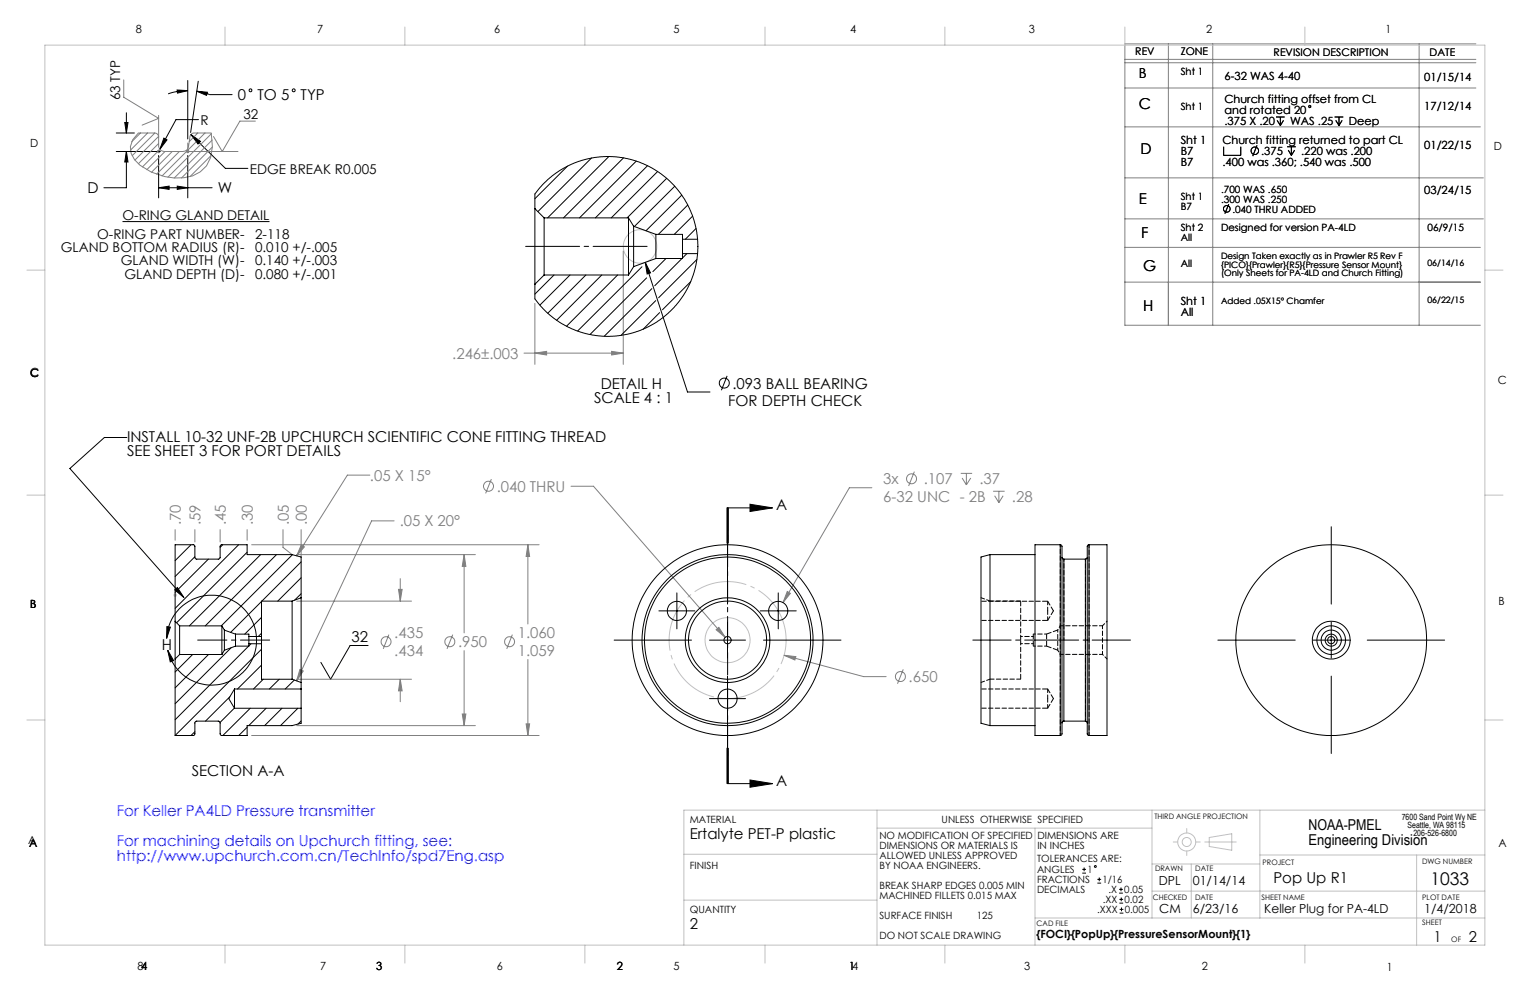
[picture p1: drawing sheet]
<svg xmlns="http://www.w3.org/2000/svg" width="432mm" height="279mm" viewBox="0 0 432 279" stroke-linecap="round" stroke-linejoin="round" font-family="sans-serif">
<g fill="none" stroke="#000" stroke-width=".28">
<path d="M32.8 37.5h5.1M35.2 34.6h.9l-.4 2.9zM35.7 31.8v5.7M46.2 39l.9 .5-2 2.6zM50 25.4l3 .2-2.9 .7zM53 25.6l-2.5 .2-3.1 .7M53 22.7v16.5M53.9 38l2.7 1.9-.7 .7zM53.9 38l9.7 9.5h6.4M55.5 25.8l3 .2-.2 .9zM55.5 25.8l3.7 .9h6.3M56 22.9l-2.2 14.5"/>
<path d="M56 33.8h-6.3l-4.6 8.3M360.1 33h2.4M360.4 34l1 1.4M361.4 33v2.4M362.2 34l-.8 1.4M376.7 33h2.4M377 34l.9 1.4M377.9 33v2.4M378.8 34l-.9 1.4M32.8 42.8h12.4M35.7 42.8l.4 2.9h-.9zM35.7 42.8v10.2h-6.4"/>
<path d="M44.8 53l2.9-.5v.9zM44.8 43.9v11.9M44.8 53h15.1M50 52.5l3 .5-3 .4zM53 43.9v11.9M345.3 41.4v2.5h4.9v-2.5M346.8 57.6l-1.1 2.7M354.8 41l-1.2 3.1M363.3 41.4h2.4M363.6 42.4l.9 1.5M364.5 41.4v2.5M365.4 42.4l-.9 1.5"/>
<path d="M34.6 62.5h41.5M182.1 74l1.5 3-1 .3zM182.1 74l11.9 36.6h6.4M205.2 106.1l-1.6 4M35.8 123.5h-6.3l-9.8 8.7 32.2 36.4M205.2 143.3v10zM205.5 143.3v10M211.7 142.3l6.3 1-6.3 1.1zM218 143.3h-12.7v27.2M375.7 148.7v21.8M47.1 176.8l1 .2-1.1 3.2zM49.3 166.5l.8-.7 1.8 2.8z"/>
<path d="M185.9 172.4h10.2M191 167.3v10.2M205.3 175.6v10.1M214.6 172.4h10.1M219.6 167.3v10.2M375.7 175.6v10.1M47 180.2a12.7 12.7 0 0 1 18.5-10.8 12.7 12.7 0 0 1 2 21.3 12.7 12.7 0 0 1-20.2-7.2M47.3 183.5l1.7 2.9-1 .4zM103.9 182.2h-5.1l-5.5 9.5-2.7-4.8M173.3 180.7h21.9M200.2 180.7h10.2M200.2 197.2h10.2"/>
<path d="M205.3 190.8v30.3l12.7 .1M215.5 180.7h21.8M343.7 180.7h21.8M370.6 180.7h10.2M375.7 190.8v21.9M385.9 180.7h21.8M205.2 211.1v10M205.5 211.1v10M211.7 220.1l6.3 1.1-6.3 1z"/>
<circle cx="70.7" cy="25.5" r=".42"/>
<circle cx="82.9" cy="25.5" r=".41"/>
<circle cx="369.7" cy="30.1" r=".3"/>
<circle cx="346.2" cy="58.9" r=".95"/>
<circle cx="354.2" cy="42.5" r="1.06"/>
<circle cx="204.4" cy="108.1" r="1.41"/>
</g>
<g fill="none" stroke="#808080" stroke-width=".28">
<path d="M317.5 16.8h99M317.5 17.7h99M329.7 12.4v79.4M342.3 12.4v79.4M400.5 12.4v79.4M416.5 12.4h-99v79.4h100.3M34.9 22.5v4.9l9.9 6-4.7 1.9M39.7 37.5l-2.6 2.6M41.7 37.5l-4.9 4.9M43.7 37.5l-6.4 6.5M44.8 32.6v8.7l.2 .7 .5 .5 .9 .3h5.2l.8-.2 .8-1 .5-3.3 .5-.6 .6-.2h4.8l.3 3.9a8.4 8.4 0 0 1-8 8.8 17 17 0 0 1-13.9-5.2 5.1 5.1 0 0 1 1.1-7.5l4.9 .1 .6 .5 .2 .6M44.8 38.5l-6.7 6.7"/>
<path d="M55.8 37.5l-2.4 2.5M57.9 37.5l-12.2 12.2M59.7 37.7l-12.3 12.3M59.9 39.5l-10.7 10.7M72.1 34.2h-4.4l-5 8.6-2.4-4.3M317.5 24.8h99M317.5 35.8h100.3M44.3 42.8h1M44.4 42.4l.7 .7M44.8 42.2v1.1M44.8 40.5l-5.7 5.7M45.1 42.4l-.7 .7"/>
<path d="M45.1 42.2l-4.9 4.9M46.6 42.8l-5.2 5.1M48.6 42.8l-5.8 5.8M50.6 42.8l-6.4 6.4M52.5 42.8h14.7M52.6 42.4l.7 .7M53 40.4v2.9M53.3 42.4l-.7 .7M59.6 43.9l-6 5.9M59.9 41.5l-8.7 8.7M317.5 50.2h101.1M175.9 70.8v32"/>
<path d="M317.5 69.8h100.3M317.5 61.8h101.1M317.5 79.6h100.3M147.9 99.7h28M151 99.7l3.3-.5v1zM151 85.6v17.2M172.6 99.2l3.3 .5-3.3 .5zM104.4 134.1h-6.4l-14.3 22.8M138.7 135.2l-1.6 4M161.1 137.2h6.4l37.2 42.7M246.1 137.7h-6.4l-18.7 32.4M258.1 133.1l-1.7 4.1"/>
<path d="M271.1 133.6h3.3M271.5 134.9l1.2 1.9M272.7 133.6v3.2M274 134.9l-1.3 1.9M280.3 138.6h3.2M280.7 139.9l1.2 2M281.9 138.6v3.3M283.1 139.9l-1.2 2M49.4 149.5v3M55 149.5v3.5M62.1 149.5v3.5M69.7 149.5v3"/>
<path d="M71 153.7h81.2M79.9 149.5v5l2.5 2M83.7 156.5h50.5M85 149.5v7.7M85 153.8l.9 .5-2.2 2.6zM111.2 147h-6.3l-21.2 45.2M131 156.5l.5 3.3h-1zM131 156.5v22.1M149 153.7l.5 3.4h-1zM149 153.7v22.4M83.7 169.7h32.4M109.7 179.1l-1.5 4"/>
<path d="M112.5 166.3h1l-.5 3.4zM113 163.3v6.4M127.8 179.1l-1.6 4M144.6 179.1l-1.6 4M202.1 177.7l.8-.6 1.8 2.8zM222.2 166.9l.9 .6-2.1 2.6zM83.7 191.7h32.4M84.6 188.9l1 .5-1.9 2.8zM113 191.7l.5 3.3h-1zM113 191.7v6.3M131 183.6v21.2M149 186.1v21.5"/>
<path d="M221.3 184.9l3.3 .4-.3 1zM221.3 184.9l22.4 6.1h6.4M254.9 188.9l-1.6 4.1M71 207.6h81.2M83.7 204.8h50.5M130.5 201.5h1l-.5 3.3zM148.5 204.3h1l-.5 3.3z"/>
<circle cx="137.9" cy="137.2" r="1.42"/>
<circle cx="257.3" cy="135.1" r="1.4"/>
<circle cx="109" cy="181.1" r="1.42"/>
<circle cx="127" cy="181.1" r="1.42"/>
<circle cx="143.8" cy="181.1" r="1.42"/>
<circle cx="254.1" cy="190.9" r="1.41"/>
</g>
<g fill="none" stroke="#c0c0c0" stroke-width=".28">
<path d="M12.7 12.7h406.4v254h-406.4zM63.5 7.6v5.1M114.3 7.6v5.1M165.1 7.6v5.1M215.9 7.6v5.1M266.7 7.6v5.1M317.5 7.6v5.1M368.3 7.6v5.1M7.6 76.2h5.1M419.1 76.2h5.1M7.6 139.7h5.1M419.1 139.7h5.1"/>
<path d="M48.9 168h1M49.1 167.6l.7 .7M49.4 167.5v1M49.8 167.6l-.7 .7M7.6 203.2h5.1M419.1 203.2h5.1M247.5 233.7h77.6M247.5 228.6v38.1M292.1 233.7v33M325.1 228.6v30.5M331.1 237.6h1.3M334.9 233.8v1.3"/>
<path d="M337.5 237.6h1.2M340 237.6h8.9M341.3 236.4l6.3-1.1v4.7l-6.3-1.1zM355.6 228.6v30.5M419.1 228.6h-226.1v38.1M193 241.1h54.5M193 254h54.5M292.1 259.1h127M325.1 251.5h94M325.1 243.8h30.5M334.9 240.2v1.2M336.2 243.8v15.3"/>
<path d="M355.6 241.3h63.5M399.8 241.3v25.4M63.5 266.7v5.1M114.3 266.7v5.1M165.1 266.7v5.1M215.9 266.7v5.1M266.7 266.7v5.1M317.5 266.7v5.1M368.3 266.7v5.1"/>
<circle cx="180.6" cy="69.5" r="4.7"/>
<circle cx="205.3" cy="180.7" r="6.4"/>
<circle cx="334.9" cy="237.6" r="1.28"/>
<circle cx="334.9" cy="237.6" r="2.55"/>
</g>
<g fill="#000">
<path d="M182.1 74l1.5 3-1 .3z"/>
<path d="M53.9 38l2.7 1.9-.7 .7zM46.2 39l.9 .5-2 2.6z"/>
<path d="M44.8 53l2.9-.5v.9zM50 52.5l3 .5-3 .4zM35.2 34.6h.9l-.4 2.9zM35.7 42.8l.4 2.9h-.9zM55.5 25.8l3 .2-.2 .9zM50 25.4l3 .2-2.9 .7z"/>
<path d="M211.7 220.1l6.3 1.1-6.3 1zM211.7 142.3l6.3 1-6.3 1.1zM47.3 183.5l1.7 2.9-1 .4zM47.1 176.8l1 .2-1.1 3.2z"/>
</g>
<path d="M221.1 175.8a16.5 16.5 0 0 0-27.6-6.7 16.5 16.5 0 0 0 7.4 27.4 16.5 16.5 0 0 0 20.5-19.6l-.3-1.1" fill="none" stroke="#c0c0c0" stroke-width=".28" stroke-dasharray="15.2 1.3 1.3 1.3" stroke-dashoffset="3.4" stroke-linecap="butt"/>
<path d="M76.1 180.6h-20.3" fill="none" stroke="#000" stroke-width=".28" stroke-dasharray="15.2 1.3 1.3 1.3" stroke-dashoffset="7"/>
<path d="M274.6 180.6h44.5" fill="none" stroke="#000" stroke-width=".28" stroke-dasharray="15.2 1.3 1.3 1.3" stroke-dashoffset="4.4"/>
<path d="M147.2 69.5h36.6" fill="none" stroke="#000" stroke-width=".28" stroke-dasharray="15.2 1.3 1.3 1.3" stroke-dashoffset="-1.1"/>
<path d="M205.3 221.1v-77.8" fill="none" stroke="#000" stroke-width=".28" stroke-dasharray="6.3 1.3 1.3 1.3" stroke-dashoffset="-.2"/>
<path d="M221.3 184.9l3 1.4 .3-1zM172.6 99.2l3.3 .5-3.3 .5zM151 99.7l3.3-.5v1z" fill="#808080"/>
<path d="M49.3 166.5l.8-.7 1.8 2.8z" fill="#000"/>
<path d="M222.2 166.9l-1.2 3.2 2.1-2.6zM202.1 177.7l2.6 2.2-1.8-2.8zM149 153.7l.5 3.4h-1zM148.5 204.3h1l-.5 3.3zM113 191.7l.5 3.3h-1zM112.5 166.3h1l-.5 3.4zM131 156.5l.5 3.3h-1zM130.5 201.5h1l-.5 3.3zM84.6 188.9l1 .5-1.9 2.8zM85 153.8l.9 .5-2.2 2.6z" fill="#808080"/>
<g fill="none" stroke="#000" stroke-width=".28">
<path d="M360.1 33h2.4M360.4 34l1 1.4M361.4 33v2.4M362.2 34l-.8 1.4M376.7 33h2.4M377 34l.9 1.4M377.9 33v2.4M378.8 34l-.9 1.4M151 58.9v-4.3l3.7-4 1.7-1.4 2.7-1.8 4.1-1.8 4.8-1.2 4.2-.2 5 .6 4.4 1.4 3.3 1.8 3.5 2.6 3.1 3.2 2.4 3.7 1.5 3.3 1.1 3.7 .5 4.4-.3 3.9-1 4.6-1.8 4.2-2.2 3.4-3.2 3.5-3.1 2.3-3.9 2.1-3.7 1.3-4.3 .7-4.6-.1-4.4-.9-4.1-1.5-4.4-2.8-1.7-1.4-2.4-2.6-.9-1.3v-4.1M151 58.9v21.3M151 58.9l2.6 2.6M160.2 46.9l-9.2 9.2"/>
<path d="M166.9 44.6l-15.1 15.1M171.8 44.2l-17.2 17.3M176 44.6l-17 16.9M179.6 45.5l-16.1 16M182.7 46.8l-14.7 14.7M185.6 48.4l-13.1 13.1M188.1 50.3l-11.1 11.2M190.4 52.6l-11.4 11.3M192.4 55.1l-10.1 10M194.1 57.9l-8.3 8.2M345.3 41.4v2.5h4.9v-2.5M346.8 57.6l-1.1 2.7"/>
<path d="M354.8 41l-1.2 3.1M363.3 41.4h2.4M363.6 42.4l.9 1.5M364.5 41.4v2.5M365.4 42.4l-.9 1.5M153.6 61.5v16.1M153.6 61.5h23.8M153.6 77.6l-2.6 2.6M153.6 77.6h23.8M156.4 77.6l-5.4 5.4M160.9 77.6l-8.5 8.5M165.3 77.6l-10.7 10.8"/>
<path d="M169.8 77.6l-12.7 12.8M174.3 77.6l-14.4 14.5M177.4 61.5v16.1M177.4 61.5l1.4 2.4M178.8 63.9v11.3M178.8 63.9l6.3 2.2M178.8 75.2l-1.4 2.4M181.2 75.3l-18.2 18.1M182.5 78.4l-16 16M185.1 66.1v6.9M185.1 66.1h7.5v1.4M185.1 73l-6.3 2.2"/>
<path d="M188 73l-3.7 3.7M192.5 73l-7.7 7.6M192.6 67.5v4.1M192.6 67.5h4.3M192.6 71.6v1.4h-7.5M192.6 71.6h4.3M193.9 71.6l-1.3 1.2M194.9 79.5l-7.9 7.9M195.5 61l-5.2 5.1M196.4 64.5l-3 3M196.7 73.2l-10.8 10.8M184 81.5l-13.5 13.4"/>
<path d="M185.1 84.8l-9.8 9.9M186.2 88.2l-4.7 4.7M53.9 153.7l-4.5 4.5M55 157.1l-5.6 5.6M58.8 157.8l-9.4 9.4M62.9 153.7l-.8 .8M67.3 153.7l-17.9 18M69.7 155.9l-19.9 19.9M73.6 156.5l-20.2 20.1M78 156.5l-20.1 20.1M82.5 156.6l-20.1 20M85 158.6l-11.1 11.1"/>
<path d="M279.4 156.5v48.3M279.4 156.5l-2.5 .7v46.9l2.5 .7M279.4 156.5h12.7M299.2 153.7l.5 .5v53l-.5 .4M299.2 153.7h-7.1v53.9h7.1M299.2 153.7v53.9M299.7 157.3l.2 .4 .3 .1M300.2 157.8v45.7M300.2 157.8h6.1M306.3 157.8v45.7M306.8 157.3l-.1 .4-.4 .1M307.3 153.7l-.5 .5v53l.5 .4"/>
<path d="M307.3 153.7h5.1v53.9h-5.1M307.3 153.7v53.9M49.4 175.3v10.7M49.4 175.3l1.3 1.3M50.7 176.6v8.1M50.7 176.6h11.9M62.6 176.6v8.1M62.6 176.6l.7 1.2M63.3 177.8v5.7M63.3 177.8l3.2 1.2M66.5 179v3.4M66.5 179h3.7v.6"/>
<path d="M70.2 179.6v2.1M70.2 179.6h3.6M73.8 179.6v2.1M73.8 169.8l-8.7 8.7M73.8 174.2l-4.7 4.8M73.8 178.7l-.9 .9M82.4 169.7v22M82.4 169.7h-8.6v9.9M85 163.1l-6.6 6.6M85 167.6l-1.9 1.8M85 168.7v-11.5l-2.6-.7h-12.7v-2.8h-7.2l-.4 .5v3.1l-.2 .4-6.5 .1-.4-.4v-3.2l-.2-.4-5.4-.1v21.6M85 168.7v23.9"/>
<path d="M85 168.7l-2.6 1M49.4 186v21.6M50.7 184.7l-1.3 1.3M50.7 184.7h11.9M54.4 184.7l-5 5M58.8 184.7l-9.4 9.4M63.3 183.5l-.7 1.2M64.9 196.6l-6.9 6.9M65.2 182.8l-15.8 15.8M66.1 199.8l-4 4.1M66.2 194.5v5.4M66.2 194.5h18.8"/>
<path d="M66.2 194.5l-1.6 2.7 1.6 2.7M66.2 199.9h18.8M66.5 182.4l-3.2 1.1M70.2 182.4l-20.8 20.7M70.2 181.7v.7h-3.7M70.2 181.7h3.6M70.6 199.9l-7.7 7.7M70.8 181.7l-.6 .6M73.8 183.2l-24.4 24.4M73.8 187.7l-6.8 6.8M73.8 181.7v10h8.6M74.3 191.7l-2.8 2.8"/>
<path d="M75.1 199.9l-4.9 4.9M78.8 191.7l-2.8 2.8M79.6 199.9l-4.9 4.9M82.4 191.7l2.6 .9M83.1 191.9l-2.6 2.6M84.1 199.9l-4.9 4.9M85 199.9v4.2l-2.6 .7h-12.7v2.8l-7.4-.1-.2-.3v-3.2l-.4-.5h-6.3l-.4 .4v3.3l-.2 .3-5.4 .1M85 194.5v5.4M85 192.6v1.9M55 206.5l-1.1 1.1M69.7 205.2l-2.3 2.4M85 203.5l-.9 .8"/>
<path d="M279.4 204.8h12.7M300.2 203.5l-.3 .2-.2 .3M300.2 203.5h6.1M306.3 203.5l.4 .2 .1 .3M305.4 246.4h1.1M305.4 245.4h1.1M306 244.8v1.1M309.7 249.2h1.1M309.7 248.2h1.1M310.2 247.6v1.1M315.8 252.1h1.1M315.8 251h1.1"/>
<path d="M315.9 254.9h1.1M315.9 253.8h1.1M316 257.7h1M316 256.6h1M316.4 250.5v1M316.4 253.3v1.1M316.5 256.1v1.1"/>
<circle cx="369.7" cy="30.1" r=".3"/>
<circle cx="346.2" cy="58.9" r=".95"/>
<circle cx="354.2" cy="42.5" r="1.06"/>
<circle cx="191" cy="172.4" r="2.7"/>
<circle cx="219.6" cy="172.4" r="2.69"/>
<circle cx="205.3" cy="180.7" r="1.02"/>
<circle cx="205.3" cy="180.7" r="24.1"/>
<circle cx="205.3" cy="180.7" r="23.5"/>
<circle cx="205.3" cy="180.7" r="11"/>
<circle cx="205.3" cy="197.2" r="2.7"/>
<circle cx="205.3" cy="180.7" r="11.9"/>
<circle cx="205.3" cy="180.7" r="26.9"/>
<circle cx="375.7" cy="180.7" r="2.84"/>
<circle cx="375.7" cy="180.7" r="1.7"/>
<circle cx="375.7" cy="180.7" r="5.3"/>
<circle cx="375.7" cy="180.7" r="1.03"/>
<circle cx="375.7" cy="180.7" r="4"/>
<circle cx="375.7" cy="180.7" r="26.9"/>
<circle cx="309.1" cy="244.6" r=".28"/>
</g>
<path d="M279.4 169.6l-2.5-.9M295.7 172.4v-2.7M295.7 175.1v-2.7M276.9 192.6l2.5-.9M295.7 197.2v-2.8M295.7 199.9v-2.7" fill="none" stroke="#000" stroke-width=".28" stroke-dasharray="1.3 .6" stroke-dashoffset=".2"/>
<path d="M291.6 178.9v3.4M295.4 178.9v3.4M298.5 177.8l-3.1 1.1M288.1 180.6v-11M288.1 191.7v-11.1M295.4 182.3l3.1 1.2" fill="none" stroke="#000" stroke-width=".28" stroke-dasharray="1.3 .6" stroke-dashoffset="-.1"/>
<path d="M299.2 176.6v8.1M311.1 176.6v8.1M311.1 176.6h-11.9M299.2 184.7h11.9M307.4 207.6v-53.9" fill="none" stroke="#000" stroke-width=".28" stroke-dasharray="1.3 .6" stroke-dashoffset=".4"/>
<path d="M299.2 153.7v22.9M306.3 157.8v45.7M298.5 177.8v5.7M299.2 184.7v22.9M300.3 180.6v-22.8" fill="none" stroke="#000" stroke-width=".28" stroke-dasharray="1.3 .6" stroke-dashoffset=".6"/>
<path d="M295.7 175.1l1.6-2.7M297.3 172.4l-1.6-2.7M295.7 199.9l1.6-2.7M297.3 197.2l-1.6-2.8" fill="none" stroke="#000" stroke-width=".28" stroke-dasharray="1.3 .6"/>
<path d="M276.9 175.1h18.8M295.7 169.7h-18.8M276.9 199.9h18.8M295.7 194.4h-18.8" fill="none" stroke="#000" stroke-width=".28" stroke-dasharray="1.3 .6" stroke-dashoffset="-.2"/>
<path d="M288.1 169.6h-8.7M279.4 191.7h8.7" fill="none" stroke="#000" stroke-width=".28" stroke-dasharray="1.3 .6" stroke-dashoffset=".1"/>
<path d="M312.4 175.3l-1.3 1.3M311.1 184.7l1.3 1.3" fill="none" stroke="#000" stroke-width=".28" stroke-dasharray="1.3 .6" stroke-dashoffset=".9"/>
<path d="M295.4 178.9h-3.8M299.2 176.6l-.7 1.2M291.6 182.3h3.8M298.5 183.5l.7 1.2" fill="none" stroke="#000" stroke-width=".28" stroke-dasharray="1.3 .6" stroke-dashoffset=".7"/>
<path d="M291.6 179.6h-3.5M288.1 181.7h3.5" fill="none" stroke="#000" stroke-width=".28" stroke-dasharray="1.3 .6" stroke-dashoffset=".8"/>
<text font-size="4.9" x="403.7" y="249.8">1033</text>
<g font-size="4.2">
<text x="67.1" y="28.2">0</text>
<text x="72.7" y="28.2">TO 5</text>
<text x="84.8" y="28.2">TYP</text>
<text x="321.4" y="30.9">C</text>
<text x="321.8" y="43.6">D</text>
<text x="24.7" y="54.5">D</text>
<text x="61.5" y="54.5">W</text>
<text x="321.4" y="57.5">E</text>
<text x="322" y="67.1">F</text>
<text x="322.7" y="76.5">G</text>
<text x="322.7" y="87.8">H</text>
<text x="167.6" y="113.8">SCALE 4 : 1</text>
<text x="169.5" y="109.7">DETAIL H</text>
<text x="206.7" y="109.7">.093 BALL BEARING</text>
<text x="205.5" y="114.7">FOR DEPTH CHECK</text>
<text x="35.8" y="124.6">INSTALL 10-32 UNF-2B UPCHURCH SCIENTIFIC CONE FITTING THREAD</text>
<text x="35.8" y="128.8">SEE SHEET 3 FOR PORT DETAILS</text>
<text x="219.1" y="144">A</text>
<text x="45.7" y="183.4">H</text>
<text x="99.2" y="181.2">32</text>
<text x="54.1" y="219.1">SECTION A-A</text>
<text x="219.1" y="221.8">A</text>
<text x="194.7" y="236.7">Ertalyte PET-P plastic</text>
<text x="369.3" y="234.4">NOAA-PMEL</text>
<text x="369.3" y="238.6">Engineering Division</text>
<text x="359.4" y="249.2">Pop Up R1</text>
<text x="194.6" y="262.1">2</text>
<text x="404.7" y="266">1</text>
<text x="414.6" y="266">2</text>
</g>
<g font-size="4.2" fill="#808080">
<text x="127.6" y="101.3">.246±.003</text>
<text x="104.4" y="135.7">.05 X 15°</text>
<text x="249.3" y="136.7">3x</text>
<text x="260.7" y="136.7">.107</text>
<text x="276.4" y="136.7">.37</text>
<text x="140.2" y="138.8">.040 THRU</text>
<text x="249.3" y="141.7">6-32 UNC - 2B</text>
<text x="285.6" y="141.7">.28</text>
<text x="51" y="148.3" transform="rotate(-90 51 148.3)">.70</text>
<text x="56.6" y="148.3" transform="rotate(-90 56.6 148.3)">.59</text>
<text x="63.7" y="148.3" transform="rotate(-90 63.7 148.3)">.45</text>
<text x="71.4" y="148.3" transform="rotate(-90 71.4 148.3)">.30</text>
<text x="81.5" y="148.3" transform="rotate(-90 81.5 148.3)">.05</text>
<text x="86.6" y="148.3" transform="rotate(-90 86.6 148.3)">.00</text>
<text x="112.8" y="148.6">.05 X 20°</text>
<text x="111.3" y="180.2">.435</text>
<text x="111.3" y="185.2">.434</text>
<text x="129.3" y="182.7">.950</text>
<text x="146.1" y="180.2">1.060</text>
<text x="146.1" y="185.2">1.059</text>
<text x="256.4" y="192.5">.650</text>
</g>
<g font-size="4.2" fill="#00f">
<text x="33" y="230.4">For Keller PA4LD Pressure transmitter</text>
<text x="33" y="238.7">For machining details on Upchurch fitting, see:</text>
<text x="33" y="242.9">http://www.upchurch.com.cn/TechInfo/spd7Eng.asp</text>
</g>
<text font-size="3.9" x="321.4" y="21.9">B</text>
<g font-size="3.8">
<text x="33.9" y="28.3" transform="rotate(-90 33.9 28.3)">63 TYP</text>
<text x="56.5" y="35.3">R</text>
<text x="68.7" y="33.6">32</text>
<text x="70.5" y="49">EDGE BREAK R0.005</text>
<text x="34.6" y="62.1">O-RING GLAND DETAIL</text>
<text x="17.2" y="71.1">GLAND BOTTOM RADIUS (R)-</text>
<text x="27.4" y="67.4">O-RING PART NUMBER-</text>
<text x="72" y="67.4">2-118</text>
<text x="72" y="71.1">0.010 +/-.005</text>
<text x="34.1" y="74.9">GLAND WIDTH (W)-</text>
<text x="72" y="74.9">0.140 +/-.003</text>
<text x="35.1" y="78.6">GLAND DEPTH (D)-</text>
<text x="72" y="78.6">0.080 +/-.001</text>
</g>
<g font-size="3.5">
<text x="327" y="249.8">DPL</text>
<text x="336.6" y="249.8">01/14/14</text>
<text x="327.2" y="257.7">CM</text>
<text x="336.7" y="257.8">6/23/16</text>
<text x="356.8" y="257.7">Keller Plug for PA-4LD</text>
<text x="401.9" y="257.7">1/4/2018</text>
</g>
<g font-size="3.2">
<text x="38.3" y="9.4">8</text>
<text x="89.5" y="9.4">7</text>
<text x="139.5" y="9.4">6</text>
<text x="190.1" y="9.4">5</text>
<text x="240" y="9.4">4</text>
<text x="290.4" y="9.4">3</text>
<text x="340.4" y="9.4">2</text>
<text x="391" y="9.4">1</text>
<text x="345.6" y="22.6">6-32 WAS 4-40</text>
<text x="402" y="23">01/15/14</text>
<text x="345.6" y="29">Church fitting offset from CL</text>
<text x="345.6" y="32.1">and rotated 20</text>
<text x="345.6" y="35.3">.375 X .20</text>
<text x="364.1" y="35.3">WAS .25</text>
<text x="380.6" y="35.3">Deep</text>
<text x="402" y="30.9">17/12/14</text>
<text x="8.5" y="41.5">D</text>
<text x="333.2" y="40.5">Sht 1</text>
<text x="345" y="40.6">Church fitting returned to part CL</text>
<text x="402" y="41.9">01/22/15</text>
<text x="333.2" y="43.7">B7</text>
<text x="333.2" y="46.9">B7</text>
<text x="345" y="46.9">.400 was .360; .540 was .500</text>
<text x="355.9" y="43.7">.375</text>
<text x="367.2" y="43.7">.220 was .200</text>
<text x="421.6" y="42.3">D</text>
<text x="402" y="54.6">03/24/15</text>
<text x="333.2" y="86.1">Sht 1</text>
<text x="333.2" y="89.3">All</text>
<text x="8.5" y="106.3">C</text>
<text x="422.8" y="108.3">C</text>
<text x="8.5" y="171.5">B</text>
<text x="422.9" y="170.9">B</text>
<text x="7.9" y="238.3">A</text>
<text x="8.3" y="239">A</text>
<text x="422.9" y="239">A</text>
<text x="292.6" y="264.7">{FOCI}{PopUp}{PressureSensorMount}{1}</text>
<text x="38.8" y="273.8">84</text>
<text x="39.9" y="273.8">4</text>
<text x="90.4" y="273.8">7</text>
<text x="106.1" y="273.9">3</text>
<text x="140.2" y="273.8">6</text>
<text x="174" y="273.8">2</text>
<text x="190.1" y="273.9">5</text>
<text x="239.7" y="273.7">14</text>
<text x="239.7" y="273.7">1</text>
<text x="289" y="273.9">3</text>
<text x="339.1" y="273.8">2</text>
<text x="391.4" y="274.1">1</text>
</g>
<g font-size="3">
<text x="320.4" y="15.4">REV</text>
<text x="333.2" y="15.4">ZONE</text>
<text x="359.5" y="15.7">REVISION DESCRIPTION</text>
<text x="403.5" y="15.7">DATE</text>
</g>
<g font-size="2.8">
<text x="333.2" y="21.1">Sht 1</text>
<text x="333.2" y="30.9">Sht 1</text>
<text x="333.2" y="56.4">Sht 1</text>
<text x="333.2" y="59.2">B7</text>
<text x="344.6" y="54.4">.700 WAS .650</text>
<text x="344.6" y="57.2">.300 WAS .250</text>
<text x="347.8" y="60">.040 THRU ADDED</text>
<text x="333.2" y="65.1">Sht 2</text>
<text x="344.6" y="65.1">Designed for version PA-4LD</text>
<text x="402.9" y="65.1">06/9/15</text>
<text x="333.2" y="68">All</text>
<text x="333.2" y="75.5">All</text>
<text x="194.7" y="232.4">MATERIAL</text>
<text x="265.8" y="232.1">UNLESS OTHERWISE SPECIFIED</text>
<text x="248.2" y="236.7">NO MODIFICATION OF SPECIFIED</text>
<text x="248.2" y="239.5">DIMENSIONS OR MATERIALS IS</text>
<text x="292.8" y="236.7">DIMENSIONS ARE</text>
<text x="292.8" y="239.6">IN INCHES</text>
<text x="194.6" y="245.2">FINISH</text>
<text x="248.2" y="242.4">ALLOWED UNLESS APPROVED</text>
<text x="248.2" y="245.2">BY NOAA ENGINEERS.</text>
<text x="292.7" y="243.2">TOLERANCES ARE:</text>
<text x="248.2" y="250.8">BREAK SHARP EDGES 0.005 MIN</text>
<text x="292.7" y="246.4">ANGLES</text>
<text x="292.7" y="249.2">FRACTIONS</text>
<text x="306.9" y="246.4">1</text>
<text x="311.2" y="249.2">1/16</text>
<text x="194.6" y="257.7">QUANTITY</text>
<text x="248.2" y="253.7">MACHINED FILLETS 0.015 MAX</text>
<text x="292.7" y="252">DECIMALS</text>
<text x="309.6" y="257.7">.XXX</text>
<text x="311.2" y="254.9">.XX</text>
<text x="312.8" y="252">.X</text>
<text x="317.3" y="252">0.05</text>
<text x="317.4" y="254.9">0.02</text>
<text x="317.5" y="257.7">0.005</text>
<text x="248.2" y="259.3">SURFACE FINISH</text>
<text x="275.6" y="259.3">125</text>
<text x="248.2" y="264.9">DO NOT SCALE DRAWING</text>
</g>
<g font-size="2.5">
<text x="344.6" y="73.1">Design Taken exactly as in Prawler R5 Rev F</text>
<text x="344.6" y="75.5">{PICO}{Prawler}{R5}{Pressure Sensor Mount}</text>
<text x="402.9" y="75.2">06/14/16</text>
<text x="344.6" y="78">(Only Sheets for PA-4LD and Church Fitting)</text>
<text x="344.6" y="85.9">Added .05X15° Chamfer</text>
<text x="402.9" y="85.5">06/22/15</text>
</g>
<g font-size="2.4">
<text x="395.6" y="231.4">7600 Sand Point Wy NE</text>
<text x="397.2" y="233.7">Seattle, WA 98115</text>
<text x="398.9" y="236">206-526-6800</text>
</g>
<g font-size="2.1">
<text x="325.8" y="231.1">THIRD ANGLE PROJECTION</text>
<text x="326" y="245.9">DRAWN</text>
<text x="337.3" y="245.9">DATE</text>
<text x="356.3" y="244.1">PROJECT</text>
<text x="401.3" y="243.9">DWG NUMBER</text>
<text x="325.3" y="254.1">CHECKED</text>
<text x="337.3" y="254.1">DATE</text>
<text x="356" y="254.1">SHEET NAME</text>
<text x="401.4" y="254.1">PLOT DATE</text>
<text x="292.6" y="261.2">CAD FILE</text>
<text x="401.4" y="261">SHEET</text>
<text x="409.6" y="266">OF</text>
</g>
</svg>
